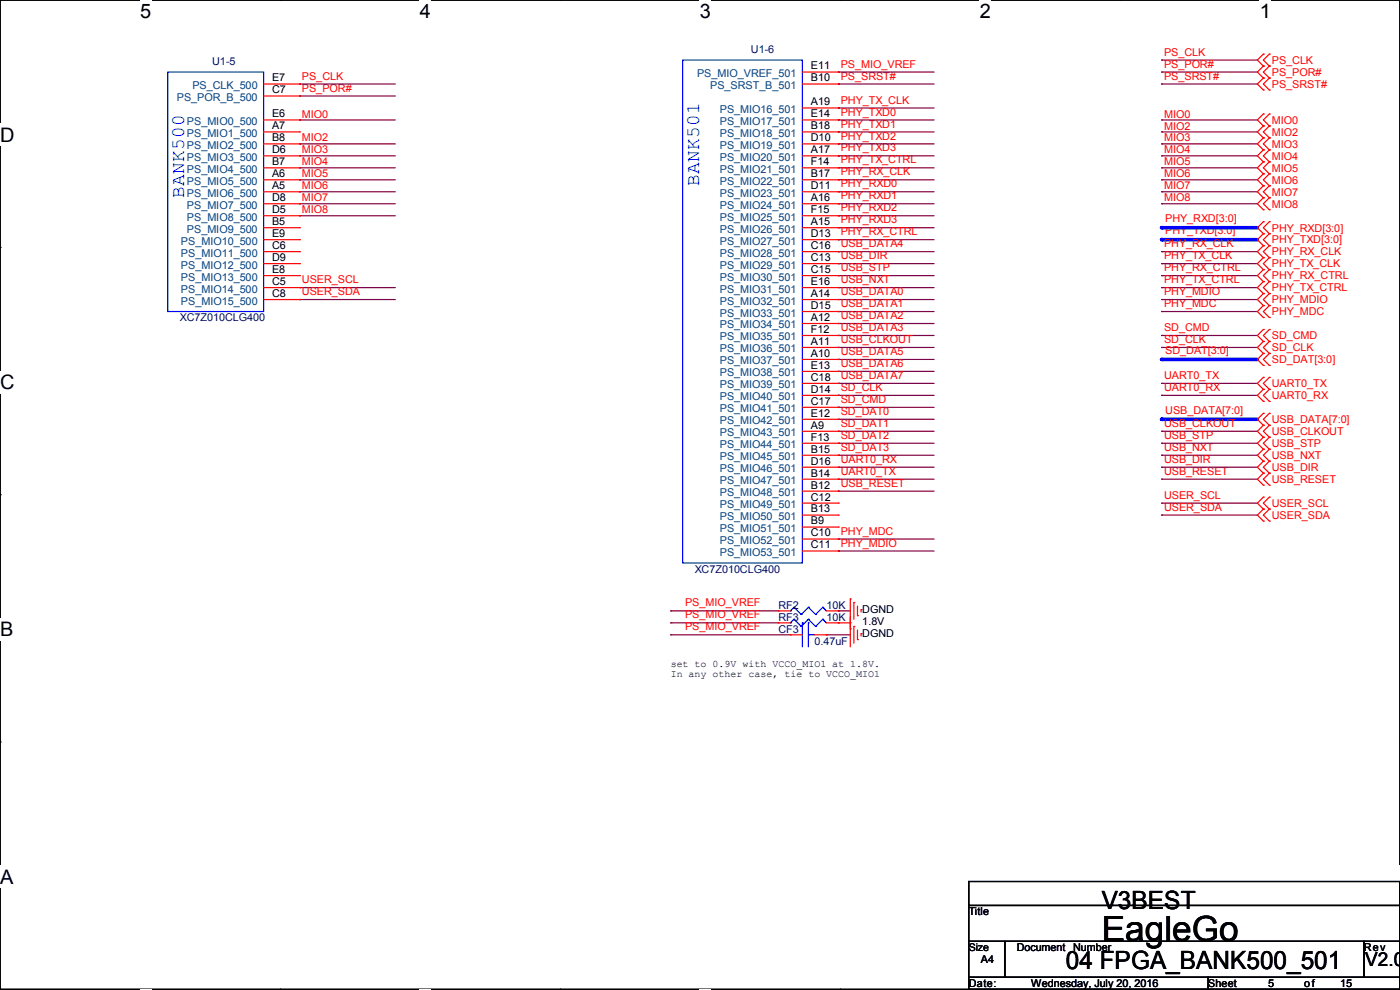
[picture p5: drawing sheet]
<svg xmlns="http://www.w3.org/2000/svg" width="297mm" height="210mm" viewBox="0 0 297 210" stroke-linecap="round" stroke-linejoin="round" font-family="sans-serif">
<path d="M0 0h297v209.8h-297z" fill="none" stroke="#000" stroke-width=".25"/>
<g fill="#fff">
<path d="M29.7 0h2.4v4.8h-2.4z"/>
<path d="M29.7 209.8h2.4v.2h-2.4z"/>
</g>
<path d="M59.4 0h.1M59.4 209.8h.1" fill="none" stroke="#000" stroke-width=".25"/>
<g fill="#fff">
<path d="M89.1 0h2.3v4.8h-2.3z"/>
<path d="M89.1 209.8h2.3v.2h-2.3z"/>
</g>
<path d="M118.8 0h.1M118.8 209.8h.1" fill="none" stroke="#000" stroke-width=".25"/>
<g fill="#fff">
<path d="M148.5 0h2.3v4.8h-2.3z"/>
<path d="M148.5 209.8h2.3v.2h-2.3z"/>
</g>
<path d="M178.2 0h.1M178.2 209.8h.1" fill="none" stroke="#000" stroke-width=".25"/>
<g fill="#fff">
<path d="M207.9 0h2.3v4.8h-2.3z"/>
<path d="M207.9 209.8h2.3v.2h-2.3z"/>
</g>
<path d="M237.6 0h.1M237.6 209.8h.1" fill="none" stroke="#000" stroke-width=".25"/>
<g fill="#fff">
<path d="M267.3 0h2.3v4.8h-2.3z"/>
<path d="M267.3 209.8h2.3v.2h-2.3z"/>
<path d="M0 26.2h3.1v4.8h-3.1z"/>
<path d="M0 78.7h3.1v4.7h-3.1z"/>
</g>
<path d="M0 52.5h.1M297 52.5h.1" fill="none" stroke="#000" stroke-width=".25"/>
<path d="M0 131.1h2.9v4.8h-2.9z" fill="#fff"/>
<path d="M0 104.9h.1M297 104.9h.1" fill="none" stroke="#000" stroke-width=".25"/>
<g fill="#fff">
<path d="M0 183.6h2.9v4.7h-2.9z"/>
<path d="M296.9 183.6h.1v4.7h-.1z"/>
</g>
<path d="M0 157.4h.1M297 157.4h.1" fill="none" stroke="#000" stroke-width=".25"/>
<path d="M246.4 12.7h.1M246.4 12.7h20.3M246.4 58.5h.1M246.4 58.5h20.3M246.4 61h.1M246.4 66.1h.1M246.4 63.5h.1M246.4 61h20.3M246.4 66.1h20.3M246.4 63.5h20.3" fill="none" stroke="#800040" stroke-width=".25"/>
<path d="M246.4 50.8h20.3" fill="none" stroke="#00f" stroke-width=".76"/>
<circle cx="246.4" cy="50.8" r=".38" fill="#00f"/>
<path d="M246.4 53.4h.1M246.4 55.9h.1M246.4 53.4h20.3M246.4 55.9h20.3" fill="none" stroke="#800040" stroke-width=".25"/>
<path d="M246.4 48.3h20.3" fill="none" stroke="#00f" stroke-width=".76"/>
<circle cx="246.4" cy="48.3" r=".38" fill="#00f"/>
<path d="M246.4 71.2h.1M246.4 73.7h.1M246.4 71.2h20.3M246.4 73.7h20.3" fill="none" stroke="#800040" stroke-width=".25"/>
<path d="M246.4 76.2h20.3" fill="none" stroke="#00f" stroke-width=".76"/>
<circle cx="246.4" cy="76.2" r=".38" fill="#00f"/>
<g fill="none" stroke="#800040" stroke-width=".25">
<path d="M63.5 17.8h.1M63.5 17.8h20.4M177.8 17.8h.1M177.8 15.3h.1M177.8 17.8h20.4M177.8 15.3h20.4M246.4 15.3h.1M246.4 17.8h.1M246.4 17.8h20.3M246.4 15.3h20.3M63.5 20.4h.1M63.5 25.4h.1"/>
<path d="M63.5 30.5h.1M63.5 33.1h.1M63.5 35.6h.1M63.5 38.1h.1M63.5 20.4h20.4M63.5 25.4h20.4M63.5 30.5h20.4M63.5 33.1h20.4M63.5 35.6h20.4M63.5 38.1h20.4M177.8 22.9h.1M177.8 28h.1"/>
<path d="M177.8 33.1h.1M177.8 25.4h.1M177.8 30.5h.1M177.8 35.6h.1M177.8 38.1h.1M177.8 25.4h20.4M177.8 30.5h20.4M177.8 33.1h20.4M177.8 35.6h20.4M177.8 38.1h20.4M177.8 22.9h20.4M177.8 28h20.4"/>
<path d="M246.4 33.1h.1M246.4 35.6h.1M246.4 25.4h.1M246.4 28h.1M246.4 30.5h.1M246.4 38.1h.1M246.4 25.4h20.3M246.4 30.5h20.3M246.4 33.1h20.3M246.4 35.6h20.3M246.4 38.1h20.3M246.4 28h20.3"/>
<path d="M63.5 43.2h.1M63.5 45.8h.1M63.5 40.7h.1M63.5 43.2h20.4M63.5 45.8h20.4M63.5 40.7h20.4M177.8 40.7h.1M177.8 45.8h.1M177.8 43.2h.1M177.8 48.3h.1M177.8 50.8h.1M177.8 53.4h.1"/>
<path d="M177.8 55.9h.1M177.8 58.5h.1M177.8 43.2h20.4M177.8 45.8h20.4M177.8 40.7h20.4M177.8 48.3h20.4M177.8 50.8h20.4M177.8 53.4h20.4M177.8 55.9h20.4M177.8 58.5h20.4M246.4 40.7h.1M246.4 43.2h.1"/>
<path d="M246.4 43.2h20.3M246.4 40.7h20.3M177.8 76.2h.1M177.8 78.8h.1M177.8 61h.1M177.8 63.5h.1M177.8 66.1h.1M177.8 68.6h.1M177.8 71.2h.1M177.8 73.7h.1M177.8 76.2h20.4M177.8 78.8h20.4"/>
<path d="M177.8 61h20.4M177.8 63.5h20.4M177.8 66.1h20.4M177.8 68.6h20.4M177.8 71.2h20.4M177.8 73.7h20.4M177.8 83.9h.1M177.8 86.4h.1M177.8 91.5h.1M177.8 88.9h.1M177.8 94h.1M177.8 96.6h.1"/>
<path d="M177.8 99.1h.1M177.8 81.3h.1M177.8 81.3h20.4M177.8 83.9h20.4M177.8 86.4h20.4M177.8 91.5h20.4M177.8 88.9h20.4M177.8 94h20.4M177.8 96.6h20.4M177.8 99.1h20.4M246.4 81.3h.1M246.4 83.9h.1"/>
<path d="M246.4 96.6h.1M246.4 99.1h.1M246.4 81.3h20.3M246.4 83.9h20.3M246.4 96.6h20.3M246.4 99.1h20.3M177.8 114.3h.1M177.8 116.9h.1M177.8 101.6h.1M177.8 114.3h20.4M177.8 116.9h20.4M177.8 101.6h20.4"/>
<path d="M246.4 101.6h.1M246.4 101.6h20.3M142.3 129.6h.1M142.3 132.1h.1M142.3 134.7h.1M142.3 129.6h22.8M142.3 132.1h22.8M142.3 134.7h25.4M175.3 134.7h.1M175.3 134.7h5.1M177.8 129.6h.1M177.8 129.6h2.6"/>
</g>
<path d="M246.4 88.9h20.3" fill="none" stroke="#00f" stroke-width=".76"/>
<circle cx="246.4" cy="88.9" r=".38" fill="#00f"/>
<g fill="none" stroke="#800040" stroke-width=".25">
<path d="M63.5 61h.1M63.5 63.5h.1M63.5 61h20.4M63.5 63.5h20.4M246.4 91.5h.1M246.4 94h.1M246.4 91.5h20.3M246.4 94h20.3M177.8 104.2h.1M177.8 104.2h20.4M246.4 106.7h.1M246.4 109.3h.1"/>
<path d="M246.4 106.7h20.3M246.4 109.3h20.3"/>
</g>
<g fill="none" stroke="#f00" stroke-width=".25">
<path d="M55.9 17.8h7.6M63.5 17.8h.1M170.2 15.3h7.6M170.2 17.8h7.6M177.8 15.3h.1M177.8 17.8h.1M268 11.5h.1M268 14h.1M268 16.6h.1M268 19.1h.1M268 11.5l-1.3 1.2 1.3 1.3M268 14l-1.3 1.3 1.3 1.3"/>
<path d="M268 16.6l-1.3 1.2 1.3 1.3M269.3 14h.1M269.3 11.5h.1M269.3 16.6h.1M269.3 19.1h.1M269.3 11.5l-1.3 1.2 1.3 1.3M269.3 14l-1.3 1.3 1.3 1.3M269.3 16.6l-1.3 1.2 1.3 1.3M55.9 25.4h7.6M55.9 28h7.6M55.9 30.5h7.6M55.9 33.1h7.6"/>
<path d="M55.9 35.6h7.6M55.9 38.1h7.6M55.9 20.4h7.6M63.5 20.4h.1M63.5 25.4h.1M63.5 28h.1M63.5 30.5h.1M63.5 33.1h.1M63.5 35.6h.1M63.5 38.1h.1M170.2 22.9h7.6M170.2 25.4h7.6"/>
<path d="M170.2 28h7.6M170.2 30.5h7.6M170.2 33.1h7.6M170.2 35.6h7.6M170.2 38.1h7.6M177.8 22.9h.1M177.8 25.4h.1M177.8 28h.1M177.8 30.5h.1M177.8 33.1h.1M177.8 35.6h.1M177.8 38.1h.1"/>
<path d="M268 24.2h.1M268 26.7h.1M268 29.3h.1M268 31.8h.1M268 34.3h.1M268 36.9h.1M268 39.4h.1M268 24.2l-1.3 1.2 1.3 1.3M268 26.7l-1.3 1.3 1.3 1.3M268 29.3l-1.3 1.2 1.3 1.3M268 31.8l-1.3 1.3 1.3 1.2M268 34.3l-1.3 1.3 1.3 1.3"/>
<path d="M268 36.9l-1.3 1.2 1.3 1.3M268 39.4l-1.3 1.3 1.3 1.3M269.3 26.7h.1M269.3 24.2h.1M269.3 29.3h.1M269.3 31.8h.1M269.3 34.3h.1M269.3 36.9h.1M269.3 39.4h.1M269.3 24.2l-1.3 1.2 1.3 1.3M269.3 26.7l-1.3 1.3 1.3 1.3M269.3 29.3l-1.3 1.2 1.3 1.3"/>
<path d="M269.3 31.8l-1.3 1.3 1.3 1.2M269.3 34.3l-1.3 1.3 1.3 1.3M269.3 36.9l-1.3 1.2 1.3 1.3M269.3 39.4l-1.3 1.3 1.3 1.3M55.9 40.7h7.6M55.9 43.2h7.6M55.9 45.8h7.6M55.9 48.3h7.6M55.9 50.8h7.6M55.9 53.4h7.6M55.9 55.9h7.6M55.9 58.5h7.6"/>
<path d="M63.5 40.7h.1M63.5 43.2h.1M63.5 45.8h.1M63.5 48.3h.1M63.5 50.8h.1M63.5 53.4h.1M63.5 55.9h.1M63.5 58.5h.1M170.2 40.7h7.6M170.2 43.2h7.6M170.2 45.8h7.6M170.2 48.3h7.6"/>
<path d="M170.2 50.8h7.6M170.2 53.4h7.6M170.2 55.9h7.6M170.2 58.5h7.6M177.8 40.7h.1M177.8 43.2h.1M177.8 45.8h.1M177.8 48.3h.1M177.8 50.8h.1M177.8 53.4h.1M177.8 55.9h.1M177.8 58.5h.1"/>
<path d="M268 57.2h.1M268 59.7h.1M268 52.1h.1M268 54.7h.1M268 49.6h.1M268 47h.1M268 42h.1M268 44.5h.1M268 57.2l-1.3 1.3 1.3 1.2M268 59.7l-1.3 1.3 1.3 1.3M268 52.1l-1.3 1.3 1.3 1.3M268 54.7l-1.3 1.2 1.3 1.3"/>
<path d="M268 49.6l-1.3 1.2 1.3 1.3M268 47l-1.3 1.3 1.3 1.3M268 42l-1.3 1.2 1.3 1.3M269.3 59.7h.1M269.3 57.2h.1M269.3 54.7h.1M269.3 52.1h.1M269.3 49.6h.1M269.3 47h.1M269.3 42h.1M269.3 44.5h.1M269.3 57.2l-1.3 1.3 1.3 1.2"/>
<path d="M269.3 59.7l-1.3 1.3 1.3 1.3M269.3 52.1l-1.3 1.3 1.3 1.3M269.3 54.7l-1.3 1.2 1.3 1.3M269.3 49.6l-1.3 1.2 1.3 1.3M269.3 47l-1.3 1.3 1.3 1.3M269.3 42l-1.3 1.2 1.3 1.3M55.9 61h7.6M55.9 63.5h7.6M63.5 61h.1M63.5 63.5h.1M170.2 61h7.6M170.2 63.5h7.6"/>
<path d="M170.2 66.1h7.6M170.2 68.6h7.6M170.2 71.2h7.6M170.2 73.7h7.6M170.2 76.2h7.6M170.2 78.8h7.6M177.8 61h.1M177.8 63.5h.1M177.8 66.1h.1M177.8 68.6h.1M177.8 71.2h.1M177.8 73.7h.1"/>
<path d="M177.8 76.2h.1M177.8 78.8h.1M268 62.3h.1M268 64.8h.1M268 67.4h.1M268 75h.1M268 77.5h.1M268 69.9h.1M268 72.4h.1M268 64.8l-1.3 1.3 1.3 1.3M268 62.3l-1.3 1.2 1.3 1.3M268 75l-1.3 1.2 1.3 1.3"/>
<path d="M268 69.9l-1.3 1.3 1.3 1.2M268 72.4l-1.3 1.3 1.3 1.3M269.3 62.3h.1M269.3 67.4h.1M269.3 64.8h.1M269.3 77.5h.1M269.3 75h.1M269.3 72.4h.1M269.3 69.9h.1M269.3 64.8l-1.3 1.3 1.3 1.3M269.3 62.3l-1.3 1.2 1.3 1.3M269.3 75l-1.3 1.2 1.3 1.3"/>
<path d="M269.3 69.9l-1.3 1.3 1.3 1.2M269.3 72.4l-1.3 1.3 1.3 1.3M170.2 81.3h7.6M170.2 83.9h7.6M170.2 86.4h7.6M170.2 88.9h7.6M170.2 91.5h7.6M170.2 94h7.6M170.2 96.6h7.6M170.2 99.1h7.6M177.8 81.3h.1M177.8 83.9h.1"/>
<path d="M177.8 86.4h.1M177.8 88.9h.1M177.8 91.5h.1M177.8 94h.1M177.8 96.6h.1M177.8 99.1h.1M268 80.1h.1M268 82.6h.1M268 85.1h.1M268 92.8h.1M268 95.3h.1M268 97.8h.1"/>
<path d="M268 87.7h.1M268 90.2h.1M268 80.1l-1.3 1.2 1.3 1.3M268 82.6l-1.3 1.3 1.3 1.2M268 92.8l-1.3 1.2 1.3 1.3M268 95.3l-1.3 1.3 1.3 1.2M268 97.8l-1.3 1.3 1.3 1.3M268 87.7l-1.3 1.2 1.3 1.3M268 90.2l-1.3 1.3 1.3 1.3M269.3 82.6h.1M269.3 80.1h.1M269.3 85.1h.1"/>
<path d="M269.3 95.3h.1M269.3 92.8h.1M269.3 97.8h.1M269.3 90.2h.1M269.3 87.7h.1M269.3 80.1l-1.3 1.2 1.3 1.3M269.3 82.6l-1.3 1.3 1.3 1.2M269.3 92.8l-1.3 1.2 1.3 1.3M269.3 95.3l-1.3 1.3 1.3 1.2M269.3 97.8l-1.3 1.3 1.3 1.3M269.3 87.7l-1.3 1.2 1.3 1.3M269.3 90.2l-1.3 1.3 1.3 1.3"/>
<path d="M170.2 101.6h7.6M170.2 104.2h7.6M170.2 106.7h7.6M170.2 109.3h7.6M170.2 111.8h7.6M170.2 114.3h7.6M170.2 116.9h7.6M177.8 101.6h.1M177.8 104.2h.1M177.8 106.7h.1M177.8 109.3h.1M177.8 111.8h.1"/>
<path d="M177.8 114.3h.1M177.8 116.9h.1M268 100.4h.1M268 102.9h.1M268 105.5h.1M268 108h.1M268 110.5h.1M268 100.4l-1.3 1.2 1.3 1.3M268 105.5l-1.3 1.2 1.3 1.3M268 108l-1.3 1.3 1.3 1.2M269.3 102.9h.1M269.3 100.4h.1"/>
<path d="M269.3 108h.1M269.3 105.5h.1M269.3 110.5h.1M269.3 100.4l-1.3 1.2 1.3 1.3M269.3 105.5l-1.3 1.2 1.3 1.3M269.3 108l-1.3 1.3 1.3 1.2M165.1 129.6h.1M165.1 132.1h.1M165.1 132.1h2.6M165.1 129.6h2.6M167.7 134.7h.1M167.7 134.7h2.5"/>
<path d="M172.8 134.7h2.5M175.3 134.7h.1M175.3 132.1h5.1M175.3 129.6h2.5M177.8 132.1h.1M177.8 129.6h.1M180.4 127h.1M180.4 133.4h.1M180.4 132.1h.1M180.4 127v10.2M181.1 127.8h.1M181.1 132.9h.1"/>
<path d="M181.1 127.8v3.6M181.1 132.9v3.5M181.9 130.6h.1M181.9 135.7h.1M181.9 128.6v2M181.9 133.6v2.1M182.7 129.3h.1M182.7 134.4h.1M182.7 129.3v.5M182.7 134.4v.5"/>
</g>
<path d="M205.5 187h91.5v5.1h-91.5zM205.5 192.1h91.5v7.6h-91.5zM205.5 199.7h7.6v7.6h-7.6zM213.1 199.7h76.2v7.6h-76.2zM289.3 199.7h7.7v7.6h-7.7zM205.5 207.3h50.8v2.5h-50.8zM256.3 207.3h40.7v2.5h-40.7z" fill="none" stroke="#000" stroke-width=".25"/>
<g fill="none" stroke="#00f" stroke-width=".25">
<path d="M35.6 15.3h20.3v50.8h-20.3zM144.8 12.7h25.4v106.7h-25.4zM167.7 129.6h.1M167.7 132.1h.1M168.4 128.8h.1M168.4 131.4h.1M168.4 128.8l1.6 1.5M168.4 128.8l-.7 .8M168.4 131.4l1.6 1.5M168.4 131.4l-.7 .7M170 130.3h.1M170 132.9h.1"/>
<path d="M170.2 132.1h.1M170.2 132.1v5.1M171.5 128.8h.1M171.5 131.4h.1M171.5 132.1h.1M171.5 134.7h.1M171.5 128.8l1.5 1.5M171.5 128.8l-1.5 1.5M171.5 131.4l1.5 1.5M171.5 131.4l-1.5 1.5M171.5 132.1v5.1M171.5 134.7h1.3"/>
<path d="M173 130.3h.1M173 132.9h.1M174.5 128.8h.1M174.5 131.4h.1M174.5 128.8l.8 .8M174.5 128.8l-1.5 1.5M174.5 131.4l.8 .7M174.5 131.4l-1.5 1.5"/>
</g>
<text font-size="7.4" x="233.7" y="199.7">EagleGo</text>
<g font-size="5.3">
<text x="233.7" y="192.8">V3BEST</text>
<text x="226.1" y="205.5">04 FPGA_BANK500_501</text>
</g>
<g font-size="4.2">
<text x="29.7" y="3.9">5</text>
<text x="89.1" y="3.9">4</text>
<text x="148.5" y="3.9">3</text>
<text x="207.9" y="3.9">2</text>
<text x="267.2" y="3.9">1</text>
<text x="0" y="30.1">D</text>
<text x="0" y="82.5">C</text>
<text x="0" y="135">B</text>
<text x="0" y="187.4">A</text>
<text x="297" y="187.4">A</text>
</g>
<g font-size="4.1" fill="#00f">
<text x="39.1" y="42" transform="rotate(-90 39.1 42)">BANK500</text>
<text x="148.3" y="39.4" transform="rotate(-90 148.3 39.4)">BANK501</text>
</g>
<text font-size="4.1" x="289.6" y="204.9">V2.0</text>
<g font-size="2.3" fill="#000080">
<text x="159.3" y="11.3">U1-6</text>
<text x="45" y="13.8">U1-5</text>
<text x="38.1" y="68.2">XC7Z010CLG400</text>
<text x="147.4" y="121.5">XC7Z010CLG400</text>
<text x="165.2" y="129.1">RF2</text>
<text x="165.2" y="131.7">RF3</text>
<text x="175.3" y="129.1">10K</text>
<text x="175.3" y="131.7">10K</text>
<text x="165.2" y="134.2">CF3</text>
<text x="172.8" y="136.7">0.47uF</text>
</g>
<g font-size="2.3" fill="#f00">
<text x="246.9" y="11.8">PS_CLK</text>
<text x="64.1" y="16.9">PS_CLK</text>
<text x="178.4" y="16.9">PS_SRST#</text>
<text x="178.4" y="14.4">PS_MIO_VREF</text>
<text x="246.9" y="14.4">PS_POR#</text>
<text x="246.9" y="16.9">PS_SRST#</text>
<text x="269.8" y="13.5">PS_CLK</text>
<text x="269.8" y="16.1">PS_POR#</text>
<text x="64.1" y="19.4">PS_POR#</text>
<text x="178.4" y="22">PHY_TX_CLK</text>
<text x="269.8" y="18.6">PS_SRST#</text>
<text x="64.1" y="24.9">MIO0</text>
<text x="178.4" y="27.1">PHY_TXD1</text>
<text x="178.4" y="24.5">PHY_TXD0</text>
<text x="178.4" y="29.6">PHY_TXD2</text>
<text x="246.9" y="24.9">MIO0</text>
<text x="246.9" y="27.5">MIO2</text>
<text x="269.8" y="26.2">MIO0</text>
<text x="269.8" y="28.8">MIO2</text>
<text x="64.1" y="30">MIO2</text>
<text x="64.1" y="32.6">MIO3</text>
<text x="64.1" y="35.1">MIO4</text>
<text x="178.4" y="32.1">PHY_TXD3</text>
<text x="178.4" y="34.7">PHY_TX_CTRL</text>
<text x="246.9" y="32.6">MIO4</text>
<text x="246.9" y="35.1">MIO5</text>
<text x="246.9" y="30">MIO3</text>
<text x="269.8" y="31.3">MIO3</text>
<text x="269.8" y="33.9">MIO4</text>
<text x="64.1" y="37.6">MIO5</text>
<text x="64.1" y="40.2">MIO6</text>
<text x="178.4" y="37.2">PHY_RX_CLK</text>
<text x="178.4" y="39.8">PHY_RXD0</text>
<text x="246.9" y="40.2">MIO7</text>
<text x="246.9" y="37.6">MIO6</text>
<text x="269.8" y="36.4">MIO5</text>
<text x="269.8" y="38.9">MIO6</text>
<text x="269.8" y="41.5">MIO7</text>
<text x="64.1" y="42.7">MIO7</text>
<text x="64.1" y="45.3">MIO8</text>
<text x="178.4" y="44.8">PHY_RXD2</text>
<text x="178.4" y="42.3">PHY_RXD1</text>
<text x="178.4" y="47.4">PHY_RXD3</text>
<text x="246.9" y="42.7">MIO8</text>
<text x="247.2" y="47.1">PHY_RXD[3:0]</text>
<text x="269.8" y="44">MIO8</text>
<text x="178.4" y="49.9">PHY_RX_CTRL</text>
<text x="178.4" y="52.5">USB_DATA4</text>
<text x="246.9" y="52.5">PHY_RX_CLK</text>
<text x="247.2" y="49.7">PHY_TXD[3:0]</text>
<text x="269.8" y="51.6">PHY_TXD[3:0]</text>
<text x="269.8" y="49.1">PHY_RXD[3:0]</text>
<text x="178.4" y="55">USB_DIR</text>
<text x="178.4" y="57.5">USB_STP</text>
<text x="246.9" y="57.5">PHY_RX_CTRL</text>
<text x="246.9" y="55">PHY_TX_CLK</text>
<text x="269.8" y="59.3">PHY_RX_CTRL</text>
<text x="269.8" y="54.2">PHY_RX_CLK</text>
<text x="269.8" y="56.7">PHY_TX_CLK</text>
<text x="64.1" y="60.1">USER_SCL</text>
<text x="64.1" y="62.6">USER_SDA</text>
<text x="178.4" y="60.1">USB_NXT</text>
<text x="178.4" y="62.6">USB_DATA0</text>
<text x="178.4" y="65.1">USB_DATA1</text>
<text x="246.9" y="60.1">PHY_TX_CTRL</text>
<text x="246.9" y="65.1">PHY_MDC</text>
<text x="246.9" y="62.6">PHY_MDIO</text>
<text x="269.8" y="61.8">PHY_TX_CTRL</text>
<text x="269.8" y="64.3">PHY_MDIO</text>
<text x="178.4" y="67.7">USB_DATA2</text>
<text x="178.4" y="70.2">USB_DATA3</text>
<text x="246.9" y="70.2">SD_CMD</text>
<text x="269.8" y="66.9">PHY_MDC</text>
<text x="269.8" y="72">SD_CMD</text>
<text x="178.4" y="75.3">USB_DATA5</text>
<text x="178.4" y="77.9">USB_DATA6</text>
<text x="178.4" y="72.8">USB_CLKOUT</text>
<text x="246.9" y="72.8">SD_CLK</text>
<text x="247.2" y="75.1">SD_DAT[3:0]</text>
<text x="269.8" y="77">SD_DAT[3:0]</text>
<text x="269.8" y="74.5">SD_CLK</text>
<text x="178.4" y="82.9">SD_CLK</text>
<text x="178.4" y="80.4">USB_DATA7</text>
<text x="246.9" y="80.4">UART0_TX</text>
<text x="246.9" y="82.9">UART0_RX</text>
<text x="269.8" y="82.1">UART0_TX</text>
<text x="178.4" y="85.5">SD_CMD</text>
<text x="178.4" y="88">SD_DAT0</text>
<text x="247.2" y="87.8">USB_DATA[7:0]</text>
<text x="269.8" y="84.7">UART0_RX</text>
<text x="269.8" y="89.7">USB_DATA[7:0]</text>
<text x="178.4" y="90.6">SD_DAT1</text>
<text x="178.4" y="93.1">SD_DAT2</text>
<text x="178.4" y="95.6">SD_DAT3</text>
<text x="246.9" y="95.6">USB_NXT</text>
<text x="246.9" y="90.6">USB_CLKOUT</text>
<text x="246.9" y="93.1">USB_STP</text>
<text x="269.8" y="94.8">USB_STP</text>
<text x="269.8" y="92.3">USB_CLKOUT</text>
<text x="178.4" y="98.2">UART0_RX</text>
<text x="178.4" y="100.7">UART0_TX</text>
<text x="246.9" y="100.7">USB_RESET</text>
<text x="246.9" y="98.2">USB_DIR</text>
<text x="269.8" y="97.4">USB_NXT</text>
<text x="269.8" y="99.9">USB_DIR</text>
<text x="178.4" y="103.3">USB_RESET</text>
<text x="246.9" y="105.8">USER_SCL</text>
<text x="269.8" y="102.4">USB_RESET</text>
<text x="269.8" y="107.5">USER_SCL</text>
<text x="178.4" y="113.4">PHY_MDC</text>
<text x="246.9" y="108.3">USER_SDA</text>
<text x="269.8" y="110.1">USER_SDA</text>
<text x="178.4" y="116">PHY_MDIO</text>
<text x="145.3" y="128.7">PS_MIO_VREF</text>
<text x="145.3" y="131.2">PS_MIO_VREF</text>
<text x="145.3" y="133.7">PS_MIO_VREF</text>
</g>
<g font-size="2.3">
<text x="57.7" y="17.3">E7</text>
<text x="172" y="14.7">E11</text>
<text x="172" y="17.3">B10</text>
<text x="57.7" y="19.8">C7</text>
<text x="172" y="22.4">A19</text>
<text x="57.7" y="24.9">E6</text>
<text x="57.7" y="27.4">A7</text>
<text x="57.7" y="30">B8</text>
<text x="172" y="24.9">E14</text>
<text x="172" y="27.4">B18</text>
<text x="172" y="30">D10</text>
<text x="57.7" y="32.5">D6</text>
<text x="57.7" y="35.1">B7</text>
<text x="172" y="32.5">A17</text>
<text x="172" y="35.1">F14</text>
<text x="57.7" y="37.6">A6</text>
<text x="57.7" y="40.1">A5</text>
<text x="172" y="37.6">B17</text>
<text x="172" y="40.1">D11</text>
<text x="57.7" y="42.7">D8</text>
<text x="57.7" y="45.2">D5</text>
<text x="57.7" y="47.8">B5</text>
<text x="172" y="42.7">A16</text>
<text x="172" y="45.2">F15</text>
<text x="172" y="47.8">A15</text>
<text x="57.7" y="50.3">E9</text>
<text x="57.7" y="52.8">C6</text>
<text x="172" y="50.3">D13</text>
<text x="172" y="52.8">C16</text>
<text x="57.7" y="55.4">D9</text>
<text x="57.7" y="57.9">E8</text>
<text x="172" y="55.4">C13</text>
<text x="172" y="57.9">C15</text>
<text x="57.7" y="60.5">C5</text>
<text x="57.7" y="63">C8</text>
<text x="172" y="60.5">E16</text>
<text x="172" y="63">A14</text>
<text x="172" y="65.5">D15</text>
<text x="172" y="68.1">A12</text>
<text x="172" y="70.6">F12</text>
<text x="172" y="73.2">A11</text>
<text x="172" y="75.7">A10</text>
<text x="172" y="78.2">E13</text>
<text x="172" y="80.8">C18</text>
<text x="172" y="83.3">D14</text>
<text x="172" y="85.9">C17</text>
<text x="172" y="88.4">E12</text>
<text x="172" y="90.9">A9</text>
<text x="172" y="93.5">F13</text>
<text x="172" y="96">B15</text>
<text x="172" y="98.6">D16</text>
<text x="172" y="101.1">B14</text>
<text x="172" y="103.6">B12</text>
<text x="172" y="106.2">C12</text>
<text x="172" y="108.7">B13</text>
<text x="172" y="111.3">B9</text>
<text x="172" y="113.8">C10</text>
<text x="172" y="116.3">C11</text>
<text x="182.9" y="130.1">DGND</text>
<text x="182.9" y="132.7">1.8V</text>
<text x="182.9" y="135.2">DGND</text>
<text x="205.5" y="194.1">Title</text>
<text x="215.7" y="201.8">Document</text>
<text x="227.7" y="201.8">Number</text>
<text x="289.3" y="201.8">Rev</text>
<text x="205.5" y="209.4">Date:</text>
<text x="208.1" y="204.3">A4</text>
<text x="218.7" y="209.4">Wednesday, July 20, 2016</text>
<text x="256.3" y="209.4">Sheet</text>
<text x="269" y="209.4">5</text>
<text x="276.6" y="209.4">of</text>
<text x="284.3" y="209.4">15</text>
</g>
<g font-size="2.3" fill="#004080">
<text x="147.9" y="16.3">PS_MIO_VREF_501</text>
<text x="37.5" y="21.4">PS_POR_B_500</text>
<text x="40.8" y="18.9">PS_CLK_500</text>
<text x="150.7" y="18.9">PS_SRST_B_501</text>
<text x="152.7" y="24">PS_MIO16_501</text>
<text x="39.7" y="26.5">PS_MIO0_500</text>
<text x="39.7" y="29">PS_MIO1_500</text>
<text x="152.7" y="26.5">PS_MIO17_501</text>
<text x="152.7" y="29">PS_MIO18_501</text>
<text x="39.7" y="31.6">PS_MIO2_500</text>
<text x="39.7" y="34.1">PS_MIO3_500</text>
<text x="152.7" y="31.6">PS_MIO19_501</text>
<text x="152.7" y="34.1">PS_MIO20_501</text>
<text x="39.7" y="36.7">PS_MIO4_500</text>
<text x="39.7" y="39.2">PS_MIO5_500</text>
<text x="39.7" y="41.7">PS_MIO6_500</text>
<text x="152.7" y="36.7">PS_MIO21_501</text>
<text x="152.7" y="39.2">PS_MIO22_501</text>
<text x="152.7" y="41.7">PS_MIO23_501</text>
<text x="39.7" y="44.3">PS_MIO7_500</text>
<text x="39.7" y="46.8">PS_MIO8_500</text>
<text x="152.7" y="44.3">PS_MIO24_501</text>
<text x="152.7" y="46.8">PS_MIO25_501</text>
<text x="38.4" y="51.9">PS_MIO10_500</text>
<text x="39.7" y="49.4">PS_MIO9_500</text>
<text x="152.7" y="49.4">PS_MIO26_501</text>
<text x="152.7" y="51.9">PS_MIO27_501</text>
<text x="38.4" y="54.4">PS_MIO11_500</text>
<text x="38.4" y="57">PS_MIO12_500</text>
<text x="38.4" y="59.5">PS_MIO13_500</text>
<text x="152.7" y="54.4">PS_MIO28_501</text>
<text x="152.7" y="57">PS_MIO29_501</text>
<text x="152.7" y="59.5">PS_MIO30_501</text>
<text x="38.4" y="62.1">PS_MIO14_500</text>
<text x="38.4" y="64.6">PS_MIO15_500</text>
<text x="152.7" y="62.1">PS_MIO31_501</text>
<text x="152.7" y="64.6">PS_MIO32_501</text>
<text x="152.7" y="67.1">PS_MIO33_501</text>
<text x="152.7" y="69.7">PS_MIO34_501</text>
<text x="152.7" y="72.2">PS_MIO35_501</text>
<text x="152.7" y="74.8">PS_MIO36_501</text>
<text x="152.7" y="77.3">PS_MIO37_501</text>
<text x="152.7" y="79.8">PS_MIO38_501</text>
<text x="152.7" y="82.4">PS_MIO39_501</text>
<text x="152.7" y="84.9">PS_MIO40_501</text>
<text x="152.7" y="87.5">PS_MIO41_501</text>
<text x="152.7" y="90">PS_MIO42_501</text>
<text x="152.7" y="92.5">PS_MIO43_501</text>
<text x="152.7" y="95.1">PS_MIO44_501</text>
<text x="152.7" y="97.6">PS_MIO45_501</text>
<text x="152.7" y="100.2">PS_MIO46_501</text>
<text x="152.7" y="102.7">PS_MIO47_501</text>
<text x="152.7" y="105.2">PS_MIO48_501</text>
<text x="152.7" y="107.8">PS_MIO49_501</text>
<text x="152.7" y="110.3">PS_MIO50_501</text>
<text x="152.7" y="112.9">PS_MIO51_501</text>
<text x="152.7" y="115.4">PS_MIO52_501</text>
<text x="152.7" y="117.9">PS_MIO53_501</text>
</g>
<text font-size="2.2" x="205.5" y="201.7">Size</text>
<g font-size="2.1">
<text x="142.3" y="141.4">set to 0.9V with VCCO_MIO1 at 1.8V.</text>
<text x="142.3" y="143.5">In any other case, tie to VCCO_MIO1</text>
</g>
</svg>
